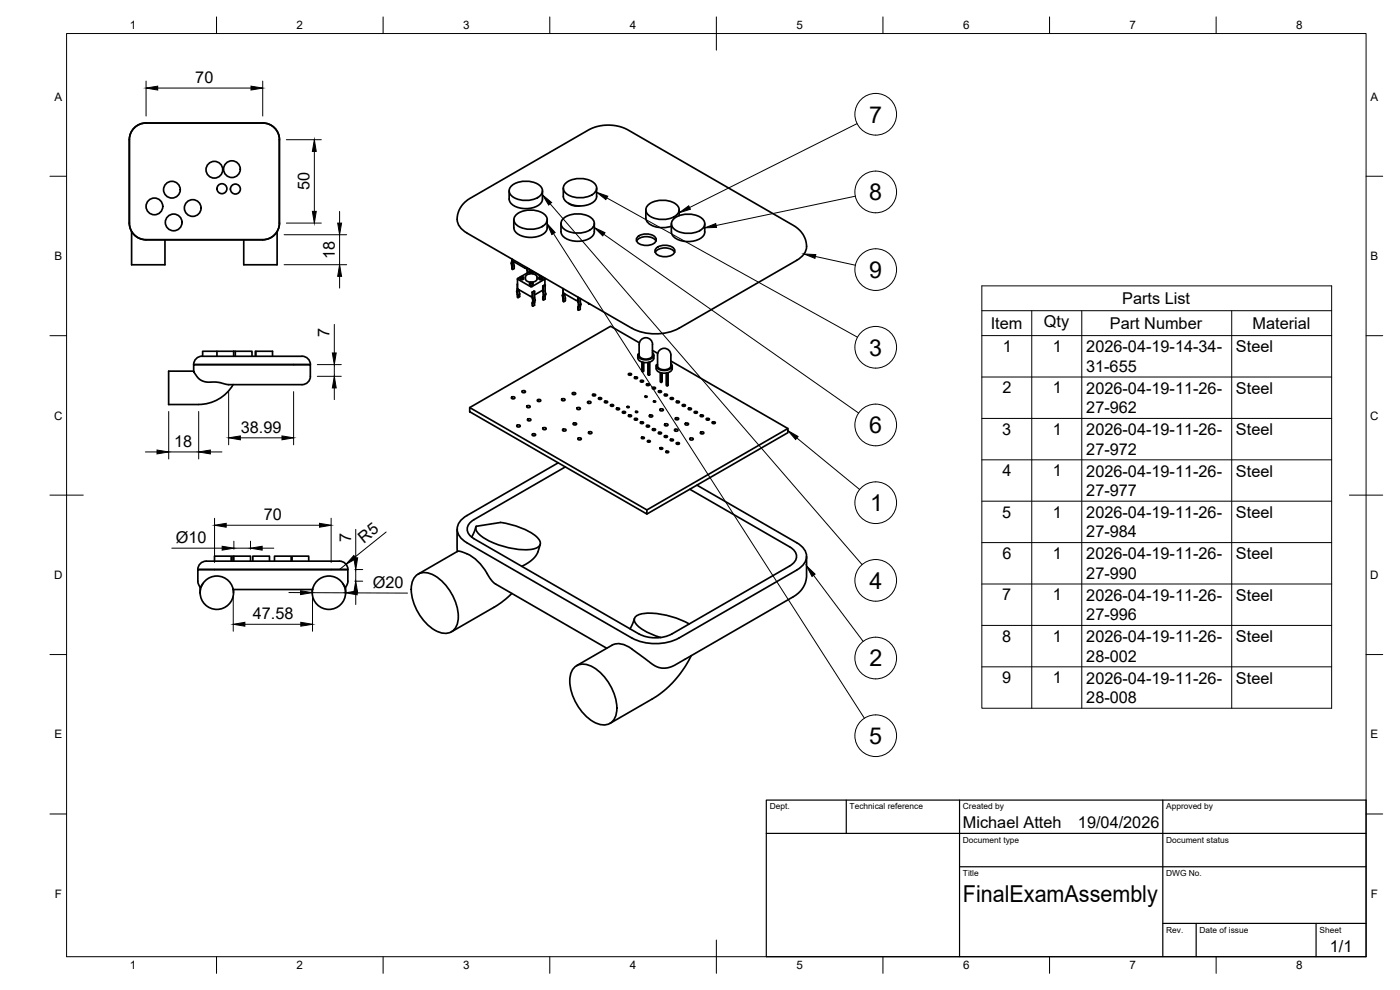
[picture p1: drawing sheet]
<svg xmlns="http://www.w3.org/2000/svg" width="420mm" height="297mm" viewBox="0 0 420 297" stroke-linecap="round" stroke-linejoin="round" font-family="sans-serif">
<!-- layer: Visible -->
<g fill="none" stroke="#000" stroke-width=".51">
<path d="M83.8 41.9v25M83.9 41.9a5 5 0 0 0-5.1-5h-35a5 5 0 0 0-5 5v25a5 5 0 0 0 5 5h35a5 5 0 0 0 5.1-5M152.8 57.3v2.4a3.4 3.4 0 0 0 3.1 2.7 6.7 6.7 0 0 0 6.5-1.6l.4-1.1v-2.4M153.6 55.7a7.1 7.1 0 0 1 8.8 .5 2.1 2.1 0 0 1-1.1 3.1 7.2 7.2 0 0 1-8.1-1 1.89 1.89 0 0 1 .4-2.6zM169.1 56.5v2.4a3.4 3.4 0 0 0 3 2.7 6.7 6.7 0 0 0 6.6-1.6l.4-1.1M169.9 54.9a7.1 7.1 0 0 1 8.8 .5 2.1 2.1 0 0 1-1.1 3.1 7.2 7.2 0 0 1-8.2-1 1.89 1.89 0 0 1 .5-2.6zM179 56.5v2.4M39.5 69.5v9.9h10v-7.5M83.2 69.5v9.9h-10v-7.5M137.2 65.8l.2-1.6 .8-1.9 1.4-1.7 1.5-1.1 35.8-20.7 3.3-1.1 3.5-.1 2.3 .4 2.2 .8 50 28.9 2.1 1.7 1 1.4 .6 1.5a4.7 4.7 0 0 1-2.8 5.8l-35.3 20.4a15.7 15.7 0 0 1-14.2 0M137.2 65.8a5 5 0 0 0 2.9 4.1l49.5 28.6M153.6 79.9h.1"/>
<path d="M153.6 77.7l-.2 1.3 .2 .9M153.7 79l.1 1.8-.2-.1v-.7M153.7 78.1l3.9 2.4h.4l.1-.2M153.8 78.4h.1M153.8 78.4l-.2 .6M153.8 78.3v.1M154.1 78.9l.2 .8M154.1 78.7v.2M154.2 65.9v2.4a3.4 3.4 0 0 0 3.1 2.7 6.7 6.7 0 0 0 6.5-1.5l.4-1.2v-2.4M154.2 78.5l-.1 .2M154.3 79.8v.8l-.5 .2M154.3 79.7v.1"/>
<path d="M155 64.3a7.1 7.1 0 0 1 8.9 .5 2.1 2.1 0 0 1-1.1 3.2 7.2 7.2 0 0 1-8.2-1 1.89 1.89 0 0 1 .4-2.7zM168.4 69.5a3.4 3.4 0 0 0 3 2.7 6.7 6.7 0 0 0 6.6-1.6l.4-1.1M168.4 67.1v2.4M169.2 65.5a7.1 7.1 0 0 1 8.8 .5 2.1 2.1 0 0 1-1.1 3.1 7.2 7.2 0 0 1-8.2-1 1.89 1.89 0 0 1 .5-2.6zM170.7 61l1.4 .7 1.9 .1M178.4 67.1v2.4M191.1 72.3a3.9 3.9 0 0 1 5.8 0M191.4 71.1a4.1 4.1 0 0 1 5.5 .4 1.8 1.8 0 0 1-2 2.1 3.2 3.2 0 0 1-3.9-1.7zM193.8 63v2.4a3.5 3.5 0 0 0 3.3 2.7l2.3 .2 2.1-.4M194.6 61.4a7.1 7.1 0 0 1 8.9 .5 2.1 2.1 0 0 1-1.1 3.1 7.2 7.2 0 0 1-8.2-.9 1.89 1.89 0 0 1 .4-2.7zM196.6 75.7a3.9 3.9 0 0 1 5.9 0M196.9 74.5a4.1 4.1 0 0 1 5.5 .4 1.8 1.8 0 0 1-1.9 2 3.2 3.2 0 0 1-3.9-1.6z"/>
<path d="M201.5 67.1v2.5M202.3 65.5a7.1 7.1 0 0 1 8.9 .5 2.1 2.1 0 0 1-1.1 3.2 7.2 7.2 0 0 1-8.2-1 1.89 1.89 0 0 1 .4-2.7zM203.8 63v1.7M211.5 67.1v2.5a3.4 3.4 0 0 1-3 2.7 6.7 6.7 0 0 1-6.6-1.6l-.4-1.1M155.2 86.8l-.1 .6 .2 1.8 .2 .1-.2-1.7 .2-.8M155.3 86.7h-.1M155.3 83.7v3l4.1 2.3 .3-.1v-1.2l.5-.3 .2 .3v1.4M155.3 85.2v1.5M155.4 83.6l4-2.3 4 2.3M155.4 83.5v.3l4 2.2 4-2.2M155.8 87l.2 1.2M155.9 88.2l.1 .8-.5 .3"/>
<path d="M156.1 83.3l.1 .5 .4 .2 .4-.2 .1-.5M156.2 83h.5l.4 .3-.6 .2-.4-.2zM157.7 83.7l.1-1 1.1-.5 1.4 .1 .6 .3 .3 .5a1.26 1.26 0 0 1-1.5 1.6M157.7 83.7l.6 .7 .8 .3M158.1 80.4l.2 1.3M158.3 81.7v.2M158.3 80.4l.2 1.4M158.8 80.7l.2 .8M158.8 80.7h.1M158.9 84.9l.1 .5 .4 .2 .5-.2v-.5M158.9 81.6l.1 .5M159.1 84.7l.5-.1 .3 .3-.6 .3-.3-.3z"/>
<path d="M159.1 81.4l.5-.1 .3 .4-.6 .2-.3-.2zM159.7 88.9l.2 1.4M159.7 91v.7l.2 .2v-.8M159.7 87.7h.1M159.7 87.7l.2 .3M159.7 90.9v.1M159.9 90.3l-.2 .6M159.9 88v1.4M159.9 81.6v.5M159.9 89.4l.2 .9-.2 .8M160.4 89.2l.2 .9-.2 .6M160.4 90.8v.8l-.5 .3"/>
<path d="M160.4 90.7v.1M161.8 83.3v.5l.5 .2 .4-.2 .1-.5M161.9 83h.5l.4 .3-.7 .2-.3-.2zM162.9 87.1l.2 1.3-.2 1.5 .2 .1v-.8M162.9 85.8l.4 2.8M163.1 89.2h.1M163.3 88.6l-.2 .6M163.5 83.5v.3M163.5 83.7v2M163.6 87.3v-1.4l-.2-.4-.5 .3v1.3l-2.5 1.4M163.6 87.3l.2 .9-.2 .7M163.6 89v.8l-.5 .2"/>
<path d="M163.6 87.3h.1M163.6 88.9v.1M169 86.6l-.2 2.1 .2 .9M169 88.8l.2 1.7-.2-.1v-.8M169 88.7v.1M169 86.6v1.2M169 87.8l3.9 2.4M169.2 88l-.2 .7M169.2 88h.1M169.5 88.2l.2 1.2M169.7 89.5v.7l-.5 .3M169.7 89.4v.1"/>
<path d="M172.9 90.1h.5v.4M173.4 89.1v1.1M173.4 90.5l.2 .9-.2 .8M173.6 89.3v1.3M173.7 90.7l.1 .9-.2 1.5-.2-.1v-.8M173.7 90.6v.1M173.7 92.3h.1M174.1 89.6l.2 1.7M174.1 92v.8l-.5 .3M174.2 92h.1M174.3 89.6l-.2 .1M174.3 91.4l-.2 .6"/>
<path d="M176.6 91l.2 .1M177 91.2l-.2 .1M58.1 111.4h-7.5v10h9M60.6 106.9h30M60.6 106.9a2.43 2.43 0 0 0-2.4 2.5h34.9M65.1 105.4v1.5M70 115.4a12 12 0 0 1-10.4 6M70.1 105.4h.5M70.1 105.4h-9.3v1.5M70.1 105.4v1.5M70.6 106.9v-1.5h5v1.5M76.6 106.9v-1.5h5.2v1.5"/>
<path d="M76.8 105.4v1.5M90.6 106.9a2.51 2.51 0 0 1 2.6 2.5M93.2 112.9a2.97 2.97 0 0 1-3.8 2.5h-20.9l-3.1-.7-3.7-.1-1.8-.8-1.3-1.5-.5-.8v-2.1h35v3.5M153.6 119.1l.5-.1 .4 .4-.6 .3-.4-.3zM156.8 117.3l.5-.1 .4 .4-.7 .2-.3-.2zM161.4 119.9l.5-.1 .4 .4-.7 .3-.4-.3zM168.7 119.7l.5-.1 .4 .4-.7 .2-.4-.2zM171.9 117.9l.5-.1 .4 .4-.7 .2-.4-.2zM177.9 118.3h.5l.4 .3-.6 .2-.4-.2zM179.7 119.4l.5-.1 .4 .3-.7 .2-.3-.2zM188.7 112.1l.5-.1 .3 .4-.6 .2-.3-.2zM190.5 113.1h.5l.3 .3-.6 .2-.3-.2z"/>
<path d="M191.4 106.6a1.92 1.92 0 0 0 2.4 2.2l1.2-.2a1.55 1.55 0 0 0 1.2-2M191.9 102.9l-8.6-5-42.3 24.4M192.3 114.2l.5-.1 .3 .4-.6 .2-.3-.2zM192.4 101.9a1.98 1.98 0 0 1 2.2-.4 1.98 1.98 0 0 1 1.2 1.8v3.3a2.31 2.31 0 0 1-4 0v-3.3zM192.6 108.6v2.8l.3 .2M192.9 108.7v2.9l.3-.2v-2.6M193.6 118.9l.6 .1-.4 .2-.3-.2zM194.1 115.2l.5-.1 .3 .4-.6 .2-.3-.2zM194.4 108.8v3.6l.3 .2M195 108.6v3.8l-.3 .2v-3.9M195.8 105.1l1.6 .9M195.8 105.8a1.08 1.08 0 0 1 .4 1.2 1.08 1.08 0 0 1-1 .7 3 3 0 0 1-3.8-1l.1-.4 .3-.2"/>
<path d="M195.9 116.3l.5-.1 .3 .3-.6 .2-.3-.2zM196.9 109.8a1.89 1.89 0 0 0 2.4 2.2l1.2-.2a1.57 1.57 0 0 0 1.2-2M197.7 117.3l.5-.1 .3 .4-.6 .2-.3-.2zM197.9 105.1a2 2 0 0 1 2.2-.4 2 2 0 0 1 1.2 1.8v3.3a2.31 2.31 0 0 1-4 0v-3.3zM198.2 111.8v2.8l.2 .2M198.4 111.9v2.9l.3-.2v-2.6M199.5 118.3h.5l.3 .3-.6 .2-.4-.2zM199.9 112v3.6l.3 .2M200.5 111.8v3.8l-.3 .2v-3.9M201.3 119.4l.4-.1 .4 .3-.6 .2-.4-.2zM201.3 108.3l35.2 20.3M201.3 109a1.08 1.08 0 0 1 .4 1.2 1.08 1.08 0 0 1-1 .7 3 3 0 0 1-3.8-1l.1-.4 .3-.2"/>
<path d="M141 122.3l53.1 30.7v1.2l-53.1-30.7zM155.2 127.6l.5-.1 .4 .4-.6 .2-.4-.2zM158.2 121.8l.5-.1 .4 .4-.6 .2-.4-.2zM158.4 125.7l.5-.1 .4 .4-.6 .3-.4-.3zM159.8 130.2l.6-.1 .3 .4-.6 .3-.4-.3zM163 128.4l.5-.1 .4 .4-.6 .2-.4-.2zM167.5 138.9l-27.4 15.8a4.2 4.2 0 0 0-1.7 6.8l1.7 1.3M169 128.8l.5-.1 .4 .4-.7 .2-.4-.2zM172.1 127l.6-.1 .3 .4-.6 .2-.4-.2zM173.3 122.3h.5l.4 .4-.7 .2-.4-.2zM173.6 131.4h.5l.4 .4-.7 .2-.4-.2zM176.5 120.5l.5-.1 .4 .4-.7 .2-.4-.2z"/>
<path d="M176.7 129.6l.5-.1 .4 .4-.6 .3-.4-.3zM181.5 120.4l.5-.1 .4 .4-.7 .2-.3-.2zM183.3 121.4h.5l.4 .3-.7 .2-.3-.2zM185.1 122.5l.5-.1 .3 .4-.6 .2-.3-.2zM186.9 123.5l.5-.1 .3 .4-.6 .2-.3-.2zM188.3 122l.5 .1-.4 .2-.2-.2zM188.7 124.6l.5-.1 .3 .3-.6 .2-.3-.2zM190.5 125.6l.5-.1 .3 .4-.6 .2-.3-.2zM190.8 123.4l.6 .2-.4 .2-.3-.2zM192.3 126.6h.5l.3 .3-.6 .2-.3-.2zM192.6 131.2l.4-.1 .4 .3-.6 .2-.3-.2zM194.1 127.7l.5-.1 .3 .3-.6 .2-.3-.2z"/>
<path d="M194.4 132.2h.4l.4 .3-.6 .2-.3-.2zM195 124.6l.5-.1 .4 .4-.7 .2-.4-.2zM195.9 128.7l.5-.1 .3 .4-.6 .2-.3-.2zM196.2 120.3l.6 .2-.5 .2-.2-.2zM197.7 129.7h.5l.3 .3-.6 .2-.3-.2zM198.1 134.4l.5-.1 .3 .3-.6 .2-.3-.2zM198.2 122.7h.5l.4 .4-.7 .2-.4-.2zM199.5 130.8l.5-.1 .3 .3-.6 .3-.4-.3zM199.6 127.2l.5-.1 .4 .4-.7 .3-.4-.3zM199.9 135.4l.5-.1 .3 .4-.6 .1-.3-.1zM201.3 131.8l.4-.1 .4 .4-.6 .2-.4-.2zM202.6 128.8h.5l.4 .4-.7 .2-.4-.2z"/>
<path d="M202.8 125.4l.5-.1 .4 .4-.7 .3-.4-.3zM203.1 132.8h.4l.4 .3-.6 .2-.4-.2zM203.1 120.4l.4-.1 .4 .4-.6 .2-.4-.2zM204.9 121.4h.4l.4 .3-.6 .2-.4-.2zM205.7 127l.5-.1 .4 .4-.6 .2-.4-.2zM206.7 122.5l.4-.1 .4 .4-.6 .2-.4-.2zM207.1 131.5l.6-.1 .4 .4-.7 .2-.4-.2zM208.5 123.5l.4-.1 .4 .4-.6 .2-.4-.2zM210.3 124.6l.4-.1 .4 .3-.6 .2-.4-.2zM210.3 129.6h.5l.4 .4-.6 .2-.4-.2zM212.1 125.6l.4-.1 .4 .4-.6 .2-.4-.2zM213.8 126.6h.5l.4 .3-.6 .2-.4-.2z"/>
<path d="M137.2 158.8l.1 6.7M142.8 158.2l-1.3 3M142.9 157.9a2.23 2.23 0 0 0 1.2 2.7 22.9 22.9 0 0 0 16.3 4 1.74 1.74 0 0 0 1.7-1.2 1.74 1.74 0 0 0-.6-1.9 21 21 0 0 0-11.3-4.8l-7.3 1.2M169.7 140.1l-27.4 15.8a3 3 0 0 0-2.1 2.9 3 3 0 0 0 2 2.8l49.6 28.6a11 11 0 0 0 9.9 0l35.3-20.4a3 3 0 0 0 2.1-2.9 3 3 0 0 0-2.1-2.8l-30-17.3M194.1 153l42.4-24.4v1.2l-42.4 24.4M209.2 145.6l29.9 17.3a4.2 4.2 0 0 1 1.8 6.8l-1.8 1.3M59.4 170.9h45M59.4 170.9a2.96 2.96 0 0 1 3.7-2.5h38.2a2.67 2.67 0 0 1 3.1 2.5M60 176.1v1.7M64.4 168.4v-1.5h5v1.5M69.9 176.7l.1 .2h23.8l.1-.2M70.1 176.9v.9"/>
<path d="M70.2 166.9h-.6v1.5M70.2 168.4v-1.5h5v1.5M75.9 168.4v-1.5h5v1.5M82.4 168.4v-1.5h5v1.5M87.7 168.4v-1.5h4.9v1.5M93.7 176.9v.9M103.7 176.1v1.7M104.4 174.4v-3.5h-45v3.5a2.23 2.23 0 0 0 .8 1.8l.7-1.2M104.4 174.4a2.1 2.1 0 0 1-.8 1.8l-.8-1.2M124.6 173a4.3 4.3 0 0 1 5.9-.3 15.3 15.3 0 0 1 7 13.5 4 4 0 0 1-6 3.4 15 15 0 0 1-8-13.9l.2-1.1zM140.1 166.1a16.5 16.5 0 0 1 6.6 6.9l.9 1.3 1.1 .9 33.4 19.3M140.1 166.2l-1.8-.7-.9-.1-11.9 6.9"/>
<path d="M140.1 162.9l49.5 28.5M153.6 178.1l-2 1.8-2.5 1.8-13.6 7.9M162.1 163.3l-.8 2.6-.7 1.2-1.6 1.4-2.4 1.4M239.1 171l-35.3 20.4M242.1 166.9v6l-.2 1.4-.9 2.1-1.5 1.7-1.3 .9-35.8 20.7-2.8 .8-2.2-.3-1.8-1.1-6-4.4M189.6 194.7a5.6 5.6 0 0 0-5.9-1.1l-10.7 6.1M189.6 191.4a15.6 15.6 0 0 0 14.2 0M190.4 185.6l-1.3 3.1M206.8 187.2a24.1 24.1 0 0 0-14.3-3 1.9 1.9 0 0 0-2 2.3 9.9 9.9 0 0 0 5.5 4l2.3 .8M207.5 196.7l-3.2 5.2-2.3 2.8-2.6 2.4-3.4 2.5-13 7.5M172.1 200.5a4.3 4.3 0 0 1 6-.3 15.3 15.3 0 0 1 7 13.4 4 4 0 0 1-6 3.5 15 15 0 0 1-8-14l.2-1z"/>
<circle cx="51.6" cy="56.9" r="2.51"/>
<circle cx="64.3" cy="50.9" r="2.51"/>
<circle cx="66.6" cy="56.6" r="1.49"/>
<circle cx="69.6" cy="50.8" r="2.51"/>
<circle cx="70.6" cy="56.7" r="1.49"/>
<circle cx="46.3" cy="61.9" r="2.51"/>
<circle cx="52.1" cy="66.7" r="2.51"/>
<circle cx="57.8" cy="62.4" r="2.51"/>
<circle cx="65.1" cy="177.8" r="5"/>
<circle cx="98.7" cy="177.8" r="5"/>
</g>
<g fill="#000">
<circle cx="160.2" cy="87.4" r=".25"/>
<circle cx="162.9" cy="85.8" r=".25"/>
<circle cx="163.4" cy="85.5" r=".25"/>
</g>
<!-- layer: BORDER -->
<g fill="none" stroke="#000" stroke-width=".3">
<path d="M20 10.1h390v276.9h-390zM65 5.1v5M115 5.1v5M165 5.1v5M215 5.1v10M265 5.1v5M315 5.1v5M365 5.1v5M15 52.9h5M410 52.9h5M15 100.7h5M410 100.7h5"/>
<path d="M15 148.6h10M405 148.6h10M15 196.4h5M410 196.4h5M15 244.2h5M410 244.2h5M65 287v5M115 287v5M165 287v5M215 282.1v9.9M265 287v5M315 287v5"/>
<path d="M365 287v5"/>
</g>
<!-- layer: TITLEBLOCK -->
<path d="M230 240.1h180v46.9h-180zM230 250h180M254 240.1v9.9M288 240.1v46.9M349 240.1v46.9M288 260.1h122M349 277.1h61M359 277.1v9.9M395 277.1v9.9" fill="none" stroke="#000" stroke-width=".36"/>
<!-- layer: Parts Lists -->
<g fill="none" stroke="#000" stroke-width=".3">
<path d="M294.7 85.8h104.9v126.7h-104.9zM294.7 93.2h104.9M309.6 93.2v119.3M324.7 93.2v119.3M369.7 93.2v119.3M294.7 100.7h104.9M294.7 113.1h104.9M294.7 125.5h104.9M294.7 138h104.9M294.7 150.4h104.9M294.7 162.8h104.9M294.7 175.2h104.9"/>
<path d="M294.7 187.6h104.9M294.7 200.1h104.9"/>
</g>
<!-- layer: Balloons -->
<g fill="none" stroke="#000" stroke-width=".3">
<circle cx="262.8" cy="34.3" r="6.3"/>
<circle cx="262.8" cy="57.6" r="6.3"/>
<circle cx="262.8" cy="80.9" r="6.3"/>
<circle cx="262.8" cy="104.2" r="6.3"/>
<circle cx="262.8" cy="127.5" r="6.3"/>
<circle cx="262.8" cy="150.8" r="6.3"/>
<circle cx="262.8" cy="174.1" r="6.3"/>
<circle cx="262.8" cy="197.4" r="6.3"/>
<circle cx="262.8" cy="220.7" r="6.3"/>
</g>
<!-- layer: 0 -->
<path d="M179 57.7l3.4 1.2-.6 1zM162.8 58.5l2.7 2.3-.8 .7zM164.2 67.1l2.4 2.7-1 .6zM178.4 68.3l3.2 1.5-.7 1zM203.8 63.8l2.9-2 .5 1zM211.5 68.4l3.3-1.3 .2 1.1zM241.3 76.2l3.5 .2-.2 1.1zM236.4 129.2l3.1 1.8-.7 .9zM242.1 169.8l2.5 2.5-.9 .7z" fill="#000" stroke="#000" stroke-width=".3"/>
<path d="M257.2 37.1l-50.3 25.2M182.1 59.4l75.2 41.8M256.7 58.9l-41.8 8.8M165.1 61.1l93.6 108.3M166.1 70.1l93.3 145.4M181.2 70.3l76.5 53.6M244.7 76.9l12 2.7M239.1 131.4l18.9 15.5M244.2 172.6l14.9 19.9" fill="none" stroke="#000" stroke-width=".3"/>
<!-- layer: FD_Dimensions -->
<g fill="none" stroke="#000" stroke-width=".3">
<path d="M43.8 24.3v10.5M47.3 26.4h28M78.8 24.3v10.5M85.9 41.9h10.5M94.3 45.4v18M85.3 70.4h18.7M85.3 79.4h18.7M85.9 66.9h10.5M101.9 63.4v3.5M101.9 70.4v9M100.3 97.3v8.6M101.9 82.9v3.5"/>
<path d="M68.6 117.5v16M88.1 117.5v16M95.2 112.9h7.2M95.2 109.4h7.2M100.3 109.4v3.5M100.3 116.4v3.5M43.6 135.6h3.5M50.6 123.5v14.2M50.6 135.6h9M59.6 123.5v14.2M63.1 135.6h3.5M72.1 131.4h12.5"/>
<path d="M64.4 155.5v13.3M67.9 157.6h28M99.4 155.5v13.3M106.8 158.8v8.6M115.9 159.6l-9.3 7.5M51.6 164.5h15.1M70 179v10.4M70.2 162.4v2.4M70.2 164.5h5M75.2 162.4v2.4M78.7 164.5h3.5M86.7 177.8h3.5"/>
<path d="M93.7 177.8l10 .1M93.8 179v10.4M103.8 169.3l-1.9 1.6M106.5 174.4h2.4M106.5 170.9h2.4M106.8 170.9v3.5M106.8 177.9v3.5M107.2 177.9l15.1 .1M73.5 187.3h16.8"/>
</g>
<g fill="#000" stroke="#000" stroke-width=".3">
<path d="M43.8 26.4l3.5-.5v1.1zM75.3 25.9l3.5 .5-3.5 .6zM94.3 41.9l.6 3.5h-1.2zM93.7 63.4h1.2l-.6 3.5zM101.3 66.9h1.2l-.6 3.5zM101.9 79.4l.6 3.5h-1.2zM100.3 112.9l.6 3.5h-1.2zM99.7 105.9h1.2l-.6 3.5zM47.1 135l3.5 .6-3.5 .6zM59.6 135.6l3.5-.6v1.2zM68.6 131.4l3.5-.6v1.2zM84.6 130.8l3.5 .6-3.5 .6z"/>
<path d="M64.4 157.6l3.5-.6v1.2zM95.9 157l3.5 .6-3.5 .6zM66.7 163.9l3.5 .6-3.5 .6zM75.2 164.5l3.5-.6v1.2zM90.2 177.2l3.5 .6-3.5 .6zM106.8 174.4l.5 3.5h-1.1zM106.2 167.4h1.1l-.5 3.5zM106.2 166.7l.7 .9-3.1 1.7zM103.7 177.9l3.5-.6v1.2zM70 187.3l3.5-.6v1.2zM90.3 186.7l3.5 .6-3.5 .6z"/>
</g>
<g font-size="7">
<text x="260.9" y="36.8">7</text>
<text x="260.9" y="60.1">8</text>
<text x="260.9" y="83.4">9</text>
<text x="260.9" y="106.7">3</text>
<text x="260.9" y="130">6</text>
<text x="261.1" y="153.3">1</text>
<text x="261" y="176.6">4</text>
<text x="260.9" y="200">2</text>
<text x="260.9" y="223.2">5</text>
<text x="289" y="270.6">FinalExamAssembly</text>
</g>
<g font-size="4.9">
<text x="58.6" y="25">70</text>
<text x="92.9" y="57.1" transform="rotate(-90 92.9 57.1)">50</text>
<text x="100.5" y="77.8" transform="rotate(-90 100.5 77.8)">18</text>
<text x="336.8" y="91.2">Parts List</text>
<text x="98.9" y="101.2" transform="rotate(-90 98.9 101.2)">7</text>
<text x="297.3" y="98.7">Item</text>
<text x="313.3" y="98.2">Qty</text>
<text x="333.1" y="98.7">Part Number</text>
<text x="375.9" y="98.7">Material</text>
<text x="301" y="105.6">1</text>
<text x="316" y="105.6">1</text>
<text x="326" y="105.7">2026-04-19-14-34-</text>
<text x="370.9" y="105.8">Steel</text>
<text x="325.9" y="111.6">31-655</text>
<text x="300.8" y="118">2</text>
<text x="316" y="118">1</text>
<text x="326" y="118.1">2026-04-19-11-26-</text>
<text x="370.9" y="118.2">Steel</text>
<text x="326" y="124">27-962</text>
<text x="72.3" y="129.9">38.99</text>
<text x="300.8" y="130.5">3</text>
<text x="316" y="130.5">1</text>
<text x="326" y="130.6">2026-04-19-11-26-</text>
<text x="370.9" y="130.6">Steel</text>
<text x="52.2" y="134.1">18</text>
<text x="326" y="136.4">27-972</text>
<text x="300.9" y="142.9">4</text>
<text x="316" y="142.9">1</text>
<text x="326" y="143">2026-04-19-11-26-</text>
<text x="370.9" y="143">Steel</text>
<text x="326" y="148.8">27-977</text>
<text x="300.8" y="155.3">5</text>
<text x="316" y="155.3">1</text>
<text x="326" y="155.4">2026-04-19-11-26-</text>
<text x="370.9" y="155.5">Steel</text>
<text x="79.2" y="156.1">70</text>
<text x="326" y="161.3">27-984</text>
<text x="52.8" y="162.9">Ø10</text>
<text x="105.4" y="162.7" transform="rotate(-90 105.4 162.7)">7</text>
<text x="109.2" y="163.2" transform="rotate(-39 109.2 163.2)">R5</text>
<text x="300.8" y="167.7">6</text>
<text x="316" y="167.7">1</text>
<text x="326" y="167.8">2026-04-19-11-26-</text>
<text x="370.9" y="167.9">Steel</text>
<text x="326" y="173.7">27-990</text>
<text x="111.9" y="176.4">Ø20</text>
<text x="75.8" y="185.9">47.58</text>
<text x="300.8" y="180.1">7</text>
<text x="316" y="180.1">1</text>
<text x="326" y="180.2">2026-04-19-11-26-</text>
<text x="370.9" y="180.3">Steel</text>
<text x="326" y="186.1">27-996</text>
<text x="300.8" y="192.6">8</text>
<text x="316" y="192.6">1</text>
<text x="326" y="192.7">2026-04-19-11-26-</text>
<text x="370.9" y="192.7">Steel</text>
<text x="326" y="198.5">28-002</text>
<text x="300.8" y="205">9</text>
<text x="316" y="205">1</text>
<text x="326" y="205.1">2026-04-19-11-26-</text>
<text x="370.9" y="205.1">Steel</text>
<text x="326" y="210.9">28-008</text>
<text x="289" y="248.5">Michael Atteh</text>
<text x="323.5" y="248.5">19/04/2026</text>
<text x="399.1" y="285.7">1/1</text>
</g>
<g font-size="3.5">
<text x="39" y="8.8">1</text>
<text x="89" y="8.8">2</text>
<text x="139" y="8.8">3</text>
<text x="189" y="8.8">4</text>
<text x="239" y="8.8">5</text>
<text x="289" y="8.8">6</text>
<text x="339" y="8.8">7</text>
<text x="389" y="8.8">8</text>
<text x="16.3" y="30.2">A</text>
<text x="411.3" y="30.2">A</text>
<text x="16.3" y="78">B</text>
<text x="411.3" y="78">B</text>
<text x="16.2" y="125.9">C</text>
<text x="411.2" y="125.9">C</text>
<text x="16.2" y="173.7">D</text>
<text x="411.2" y="173.7">D</text>
<text x="16.3" y="221.6">E</text>
<text x="411.3" y="221.6">E</text>
<text x="16.4" y="269.4">F</text>
<text x="411.4" y="269.4">F</text>
<text x="39" y="290.8">1</text>
<text x="89" y="290.8">2</text>
<text x="139" y="290.8">3</text>
<text x="189" y="290.8">4</text>
<text x="239" y="290.8">5</text>
<text x="289" y="290.8">6</text>
<text x="339" y="290.8">7</text>
<text x="389" y="290.8">8</text>
</g>
<g font-size="2.5">
<text x="231" y="242.9">Dept.</text>
<text x="255" y="242.9">Technical reference</text>
<text x="289" y="242.9">Created by</text>
<text x="350" y="242.9">Approved by</text>
<text x="289" y="252.8">Document type</text>
<text x="350" y="252.8">Document status</text>
<text x="289" y="262.9">Title</text>
<text x="350" y="262.9">DWG No.</text>
<text x="350" y="279.9">Rev.</text>
<text x="360" y="279.9">Date of issue</text>
<text x="396" y="279.9">Sheet</text>
</g>
</svg>
